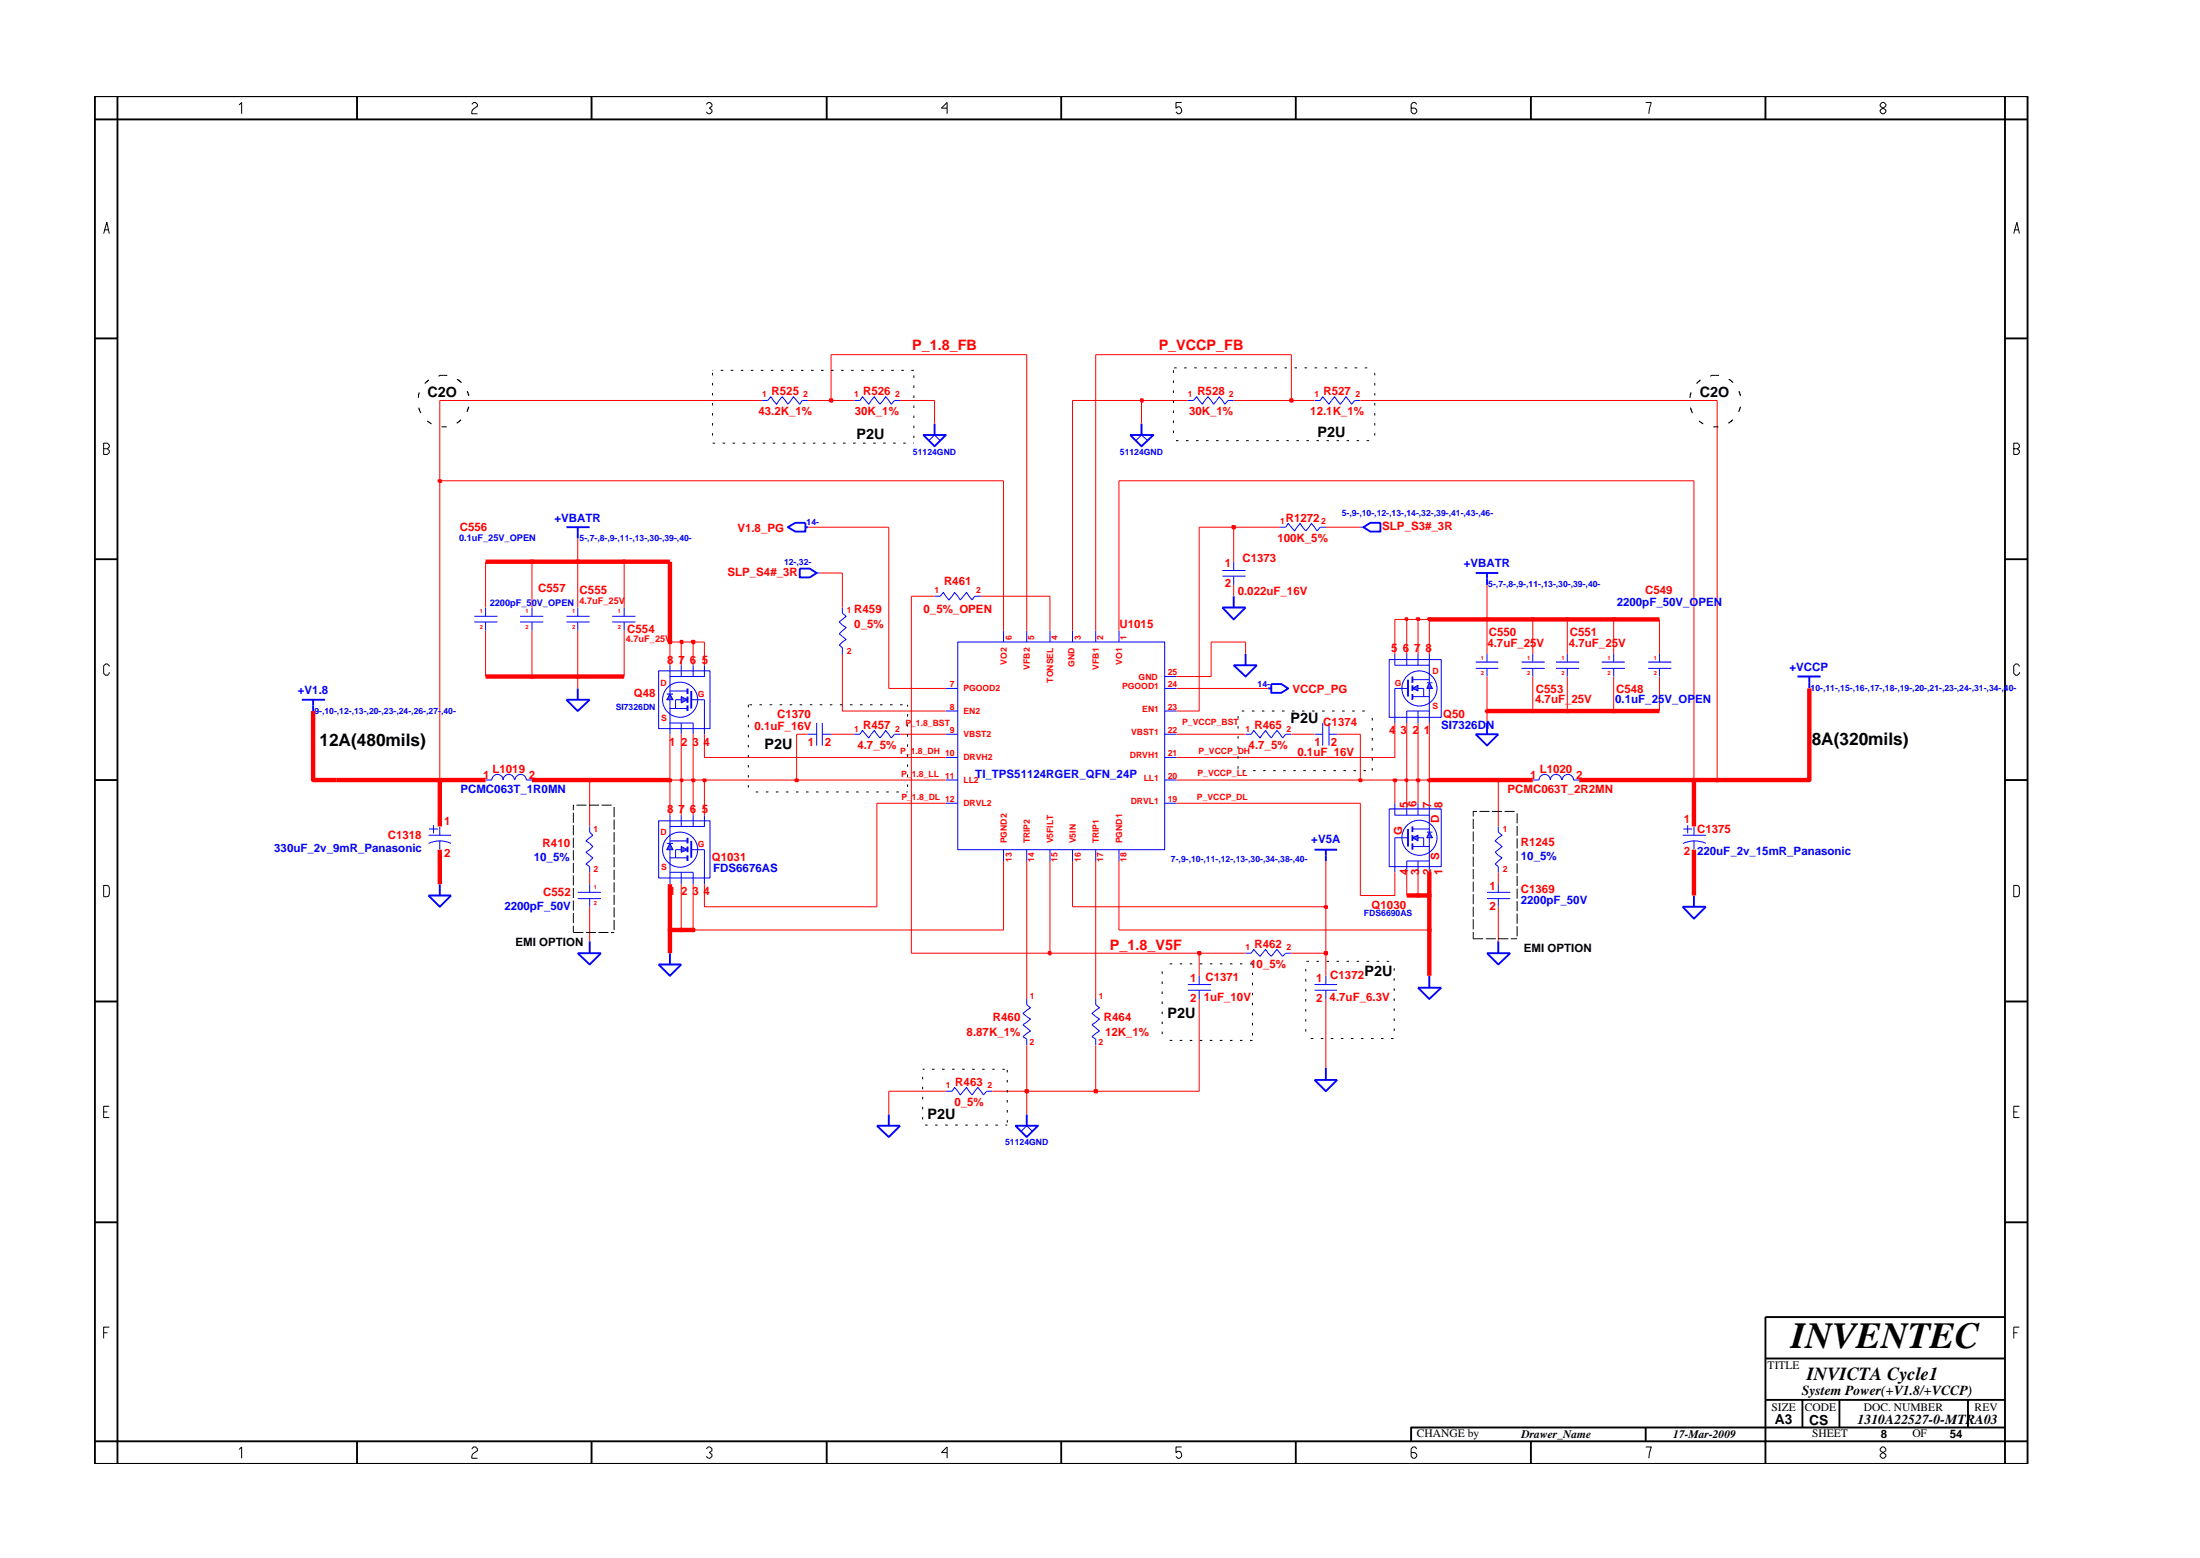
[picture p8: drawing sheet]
<svg xmlns="http://www.w3.org/2000/svg" width="297mm" height="210mm" viewBox="0 0 297 210" stroke-linecap="round" stroke-linejoin="round" font-family="sans-serif">
<g fill="none" stroke="#00f" stroke-width=".25">
<path d="M124.7 58.7h3l-1.5 1.5zM126.2 57.2v1.5M76.5 71.1h3.1M78 71.1v1.6M108 76.7h1.3l1 .6-1 .6h-1.3zM93.3 93.2v2.4M166.6 89.8h3.1l-1.5 1.5zM168.2 88.3v1.5M171.2 92.9h.4M171.6 92.3h1.4l.9 .6-.9 .6h-1.4zM242.7 91.3h3.1M244.3 91.3v1.6"/>
<path d="M59.4 119.3v1.5M57.9 120.8h3l-1.5 1.6zM227.2 122.4h3.1l-1.6 1.6zM228.7 120.8v1.6M118.4 151.9h3.1l-1.5 1.5zM120 150.4v1.5M137.1 151.9h3.1l-1.6 1.5zM138.6 150.4v1.5"/>
</g>
<g fill="none" stroke="#00f" stroke-width=".14">
<path d="M115.3 54h.8l.3-.5 .9 1.1 .8-1.1 .7 1.1 .8-1.1 .7 1.1 .5-.6h.7M125.4 59.5l.8-.8 .7 .8M110.3 77.3h.4M64 83.2h3.2M64 83.9h3.2M65.6 82v1.2M65.6 83.9v1.2M93.3 94.4h1.8M109.1 99.1h1.2M110.3 97.6v3M111 99.1h1.2M111 97.6v3"/>
<path d="M210.1 89.4h3.1M210.1 90.2h3.1M211.6 88.3v1.1M211.6 90.2v1.1M222.5 89.4h3.2M222.5 90.2h3.2M224.1 88.3v1.1M224.1 90.2v1.1M57.9 112.7h3M57.9 113.8a3.6 3.6 0 0 1 3 0M57.9 111.9h1.2M58.5 111.4v1.1"/>
<path d="M59.4 111.5v1.2M59.4 113.5v1.2M207 105.3h.8a.76 .76 0 0 1 .8-.8 .76 .76 0 0 1 .7 .8 .76 .76 0 0 1 .8-.8 .76 .76 0 0 1 .7 .8M210.9 105.3a.76 .76 0 0 1 .8-.8 .76 .76 0 0 1 .8 .8h.7M160.4 132.9h3.1M160.4 133.6h3.1M161.9 131.7v1.2M161.9 133.6v1.2M137.9 152.7l.7-.8 .8 .8"/>
</g>
<path d="M90.5 93.7l.4 .7h-.9z" fill="#3c3cc8"/>
<path d="M90 93.7h.9M90.5 93.7l.4 .7h-.9z" fill="none" stroke="#00f" stroke-width=".14"/>
<path d="M92 94l.8 .4-.8 .5z" fill="#3c3cc8"/>
<g fill="none" stroke="#00f" stroke-width=".14">
<path d="M88.9 90.5h7v7.8h-7zM90.5 89.8v3.9M90.5 94.4v4.7M90.5 97.6h3.1v1.5M90.5 95.6h2.3M90.5 93.2h2.3M92 94.4h-.8v1.2M92 89.8v1.5M92 97.6v1.5M92 94l.8 .4-.8 .5zM93.6 89.8v1.5M95.1 89.8v1.5h-4.6"/>
<path d="M95.1 94.4v4.7M93.3 114.7h1.8"/>
<circle cx="91.8" cy="94.4" r="2.37"/>
</g>
<path d="M92.8 92.9v.8M92.8 94v.9M92.8 95.2v.8M93.3 113.5v2.3" fill="none" stroke="#00f" stroke-width=".25"/>
<path d="M90.5 113.8l.4 .9h-.9z" fill="#3c3cc8"/>
<path d="M90 113.8h.9M90.5 113.8l.4 .9h-.9z" fill="none" stroke="#00f" stroke-width=".14"/>
<path d="M92 114.2l.8 .5-.8 .3z" fill="#3c3cc8"/>
<g fill="none" stroke="#00f" stroke-width=".14">
<path d="M102.9 54h.8l.4-.5 .7 1.1 .8-1.1 .8 1.1 .7-1.1 .9 1.1 .3-.6h.8M76.5 83.2h3.1M76.5 83.9h3.1M78 82v1.2M78 83.9v1.2M126.2 80.5h.7l.5-.5 .7 1 .8-1 .8 1 .8-1 .8 1 .3-.5h.8M177.5 99.1h1.1M178.6 97.6v3M179.4 99.1h1.1M179.4 97.6v3M188.3 92.9h1.8M79.6 111.5v.8l.4 .4-.9 .8 .9 .7-.9 .8 .9 .8-.9 .8 .5 .4v.7"/>
<path d="M88.9 110.8h7v7.7h-7zM90.5 110v3.8M90.5 114.7v4.6M90.5 117.7h3.1v1.6M90.5 115.8h2.3M90.5 113.5h2.3M92 114.7h-.8v1.1M92 110v1.5M92 117.7v1.6M92 114.2l.8 .5-.8 .3zM93.6 110v1.5M95.1 110v1.5h-4.6"/>
<path d="M95.1 114.7v4.6M202.3 119.3v1.1M147.9 134.8v.8l.5 .4-1 .8 1 .7-1 .8 1 .8-1 .8 .5 .3v.9M200.8 120.4h3.1M200.8 121.3h3.1M202.3 121.3v1.1"/>
<circle cx="91.8" cy="114.7" r="2.37"/>
</g>
<path d="M199.2 77.3h3.1M200.8 77.3v1.6M76.5 94.4h3.1l-1.6 1.6zM78 92.9v1.5M190.1 91.7v2.3M92.8 113.1v.7M92.8 114.2v.8M92.8 115.4v.8" fill="none" stroke="#00f" stroke-width=".25"/>
<path d="M193 92.1l.4 .8h-.8z" fill="#3c3cc8"/>
<path d="M192.6 92.1h.8M193 92.1l.4 .8h-.8z" fill="none" stroke="#00f" stroke-width=".14"/>
<path d="M190.7 92.9l.8-.4v.7z" fill="#3c3cc8"/>
<g fill="none" stroke="#00f" stroke-width=".14">
<path d="M187.6 89h7v7.8h-7zM188.3 92.9v4.7M188.3 88.3v1.5h4.7M189.9 88.3v1.5M190.7 92.9l.8-.4v.7zM190.7 94h2.3M190.7 91.7h2.3M191.5 92.9h.7v1.1M191.5 88.3v1.5M191.5 96v1.6M193 92.9v4.7M193 96h-3.1v1.6"/>
<path d="M193 88.3v3.8M188.3 113.1h1.8"/>
<circle cx="191.6" cy="92.9" r="2.37"/>
</g>
<path d="M190.7 91.3v.8M190.7 92.5v.7M190.7 93.7v.7M190.1 111.9v2.3" fill="none" stroke="#00f" stroke-width=".25"/>
<path d="M193 112.3l.4 .8h-.8z" fill="#3c3cc8"/>
<path d="M192.6 112.3h.8M193 112.3l.4 .8h-.8z" fill="none" stroke="#00f" stroke-width=".14"/>
<path d="M190.7 113.1l.8-.4v.8z" fill="#3c3cc8"/>
<g fill="none" stroke="#00f" stroke-width=".14">
<path d="M153.4 59.5l.7-.8 .9 .8M160.4 54h.7l.5-.5 .7 1.1 .8-1.1 .8 1.1 .7-1.1 .8 1.1 .4-.6h.8M177.5 54h.8l.3-.5 .8 1.1 .8-1.1 .8 1.1 .7-1.1 .8 1.1 .4-.6h.8M165 77h3.2M165 77.8h3.2M166.6 75.8v1.2M166.6 77.8v1.1M172.8 71.1h.8l.3-.5 .9 1.1 .7-1.1 .8 1.1 .8-1.1 .7 1.1 .5-.6h.7M183.7 71.1h.4M70.2 83.9h3.1M70.2 83.2h3.1M71.8 82v1.2"/>
<path d="M71.8 83.9v1.2M82.7 83.9h3.1M82.7 83.2h3.1M84.3 82v1.2M84.3 83.9v1.2M113.7 82v.7l.5 .5-.9 .7 .9 .8-.9 .8 .9 .8-.9 .8 .4 .3v.9M115.3 99.1h.8l.3-.5 .9 1 .8-1 .7 1 .8-1 .7 1 .5-.5h.7M127.7 92.9h1.6M127.7 99.1h1.6M127.7 96h1.6M129.3 86.6h28v28.1h-28zM135.5 85.1v1.5"/>
<path d="M138.6 85.1v1.5M141.8 85.1v1.5M144.8 85.1v1.5M147.9 85.1v1.5M151.1 85.1v1.5M157.3 96h1.6M157.3 92.9h1.6M157.3 99.1h1.6M157.3 91.3h1.6M168.2 99.1h.7l.4-.5 .8 1 .8-1 .7 1 .8-1 .8 1 .4-.5h.8M199.2 89.4h3.1M199.2 90.2h3.1"/>
<path d="M200.8 88.3v1.1M200.8 90.2v1.1M205.4 89.4h3.2M205.4 90.2h3.2M207 88.3v1.1M207 90.2v1.1M216.3 90.2h3.1M216.3 89.4h3.1M217.9 88.3v1.1M217.9 90.2v1.1M65.6 105.3h.8a.76 .76 0 0 1 .8-.8 .76 .76 0 0 1 .7 .8 .76 .76 0 0 1 .8-.8 .76 .76 0 0 1 .8 .8M69.5 105.3a.76 .76 0 0 1 .8-.8 .76 .76 0 0 1 .8 .8h.7"/>
<path d="M79.6 119.3v1.1M127.7 105.3h1.6M127.7 102.2h1.6M127.7 108.4h1.6M135.5 114.7v1.5M138.6 114.7v1.5M141.8 114.7v1.5M144.8 114.7v1.5M147.9 114.7v1.5M151.1 114.7v1.5M157.3 102.2h1.6M157.3 108.4h1.6"/>
<path d="M157.3 105.3h1.6M187.6 109.2h7v7.8h-7zM188.3 113.1v4.6M188.3 108.4v1.6h4.7M189.9 108.4v1.6M190.7 113.1l.8-.4v.8zM190.7 114.2h2.3M190.7 111.9h2.3M191.5 113.1h.7v1.1M191.5 108.4v1.6M191.5 116.2v1.5M193 113.1v4.6"/>
<path d="M193 116.2h-3.1v1.5M193 108.4v3.9M202.3 111.5v.8l.5 .4-.9 .8 .9 .7-.9 .8 .9 .8-.9 .8 .4 .4v.7M227.2 112.7h3.1M227.3 111.9h1.2M227.9 111.4v1.1M228.7 111.5v1.2M228.7 113.5v1.2M230.3 113.8a3.7 3.7 0 0 0-3.1 0M78 121.3h3.1M78 120.4h3.1M79.6 121.3v1.1"/>
<path d="M138.6 134.8v.8l.5 .4-1 .8 1 .7-1 .8 1 .8-1 .8 .5 .3v.9M168.2 128.6h.7l.4-.5 .8 1 .8-1 .7 1 .8-1 .8 1 .4-.5h.8M177.5 132.9h3M177.5 133.6h3M179 131.7v1.2M179 133.6v1.2M127.7 147.3h.9l.3-.5 .8 1 .8-1 .8 1 .7-1 .8 1 .4-.5h.8"/>
<circle cx="191.6" cy="113.1" r="2.37"/>
</g>
<g fill="none" stroke="#00f" stroke-width=".25">
<path d="M152.6 58.7h3.1l-1.6 1.5zM154.1 57.2v1.5M106.4 71.1l1-.5h1.3v1.1h-1.3zM108.7 71.1h.4M184.1 71.1l.9-.5h1.4v1.1h-1.4zM40.8 94.4h3.1M42.3 94.4v1.6M165 82h3.2l-1.6 1.6zM166.6 80.5v1.5M199.2 99.1h3.1l-1.5 1.5zM200.8 97.6v1.5M177.5 114.7h3"/>
<path d="M179 114.7v1.5M190.7 111.5v.8M190.7 112.7v.8M190.7 113.8v.9M78 128.6h3.1l-1.5 1.6zM79.6 127v1.6M88.9 130.2h3.1l-1.5 1.5zM90.5 128.6v1.6M191.5 133.3h3.1l-1.6 1.5zM193 131.7v1.6M200.8 128.6h3.1l-1.6 1.6zM202.3 127v1.6"/>
<path d="M177.5 145.7h3l-1.5 1.6zM179 144.1v1.6"/>
</g>
<path d="M127.7 147.3h-7.7v3.1M134 147.3h4.6v3.1" fill="none" stroke="#f00" stroke-width=".14"/>
<path d="M138.5 147.1h.3v.3h-.3z" fill="#8e2323"/>
<path d="M138.5 147.1h.3v.3h-.3z" fill="none" stroke="#f00" stroke-width=".25"/>
<path d="M138.6 141.1v6.2h9.3" fill="none" stroke="#f00" stroke-width=".14"/>
<path d="M147.8 147.1h.3v.3h-.3z" fill="#8e2323"/>
<path d="M147.8 147.1h.3v.3h-.3z" fill="none" stroke="#f00" stroke-width=".25"/>
<path d="M123 80.5v48.1h18.8M138.6 116.2v18.6M147.9 116.2v18.6M161.9 134.8v12.5h-14v-6.2M161.9 128.6v3.1M179 128.6v3.1M179 134.8v9.3" fill="none" stroke="#f00" stroke-width=".14"/>
<path d="M90.5 125.5v3.1M193 125.5v6.2" fill="none" stroke="#f00" stroke-width=".59"/>
<path d="M141.6 128.5h.2v.3h-.2z" fill="#8e2323"/>
<path d="M141.6 128.5h.2v.3h-.2z" fill="none" stroke="#f00" stroke-width=".25"/>
<path d="M141.8 116.2v12.4h20.1" fill="none" stroke="#f00" stroke-width=".14"/>
<path d="M161.7 128.5h.4v.3h-.4z" fill="#8e2323"/>
<path d="M161.7 128.5h.4v.3h-.4z" fill="none" stroke="#f00" stroke-width=".25"/>
<path d="M161.9 128.6h6.3M174.4 128.6h4.6" fill="none" stroke="#f00" stroke-width=".14"/>
<path d="M178.8 128.5h.4v.3h-.4z" fill="#8e2323"/>
<path d="M178.8 128.5h.4v.3h-.4z" fill="none" stroke="#f00" stroke-width=".25"/>
<path d="M79.6 122.4v4.6M179 122.4v6.2M202.3 122.4v4.6" fill="none" stroke="#f00" stroke-width=".14"/>
<path d="M90.3 125.3h.3v.4h-.3z" fill="#8e2323"/>
<path d="M90.3 125.3h.3v.4h-.3z" fill="none" stroke="#f00" stroke-width=".25"/>
<path d="M90.5 119.3v6.2h1.5" fill="none" stroke="#f00" stroke-width=".59"/>
<path d="M91.9 125.3h.2v.4h-.2z" fill="#8e2323"/>
<path d="M91.9 125.3h.2v.4h-.2z" fill="none" stroke="#f00" stroke-width=".25"/>
<path d="M92 125.5h1.6" fill="none" stroke="#f00" stroke-width=".59"/>
<path d="M92 119.3v6.2" fill="none" stroke="#f00" stroke-width=".14"/>
<path d="M93.4 125.3h.4v.4h-.4z" fill="#8e2323"/>
<path d="M93.4 125.3h.4v.4h-.4z" fill="none" stroke="#f00" stroke-width=".25"/>
<path d="M135.5 116.2v9.3h-41.9v-6.2M151.1 116.2v9.3h41.9" fill="none" stroke="#f00" stroke-width=".14"/>
<path d="M192.8 125.3h.4v.4h-.4z" fill="#8e2323"/>
<path d="M192.8 125.3h.4v.4h-.4z" fill="none" stroke="#f00" stroke-width=".25"/>
<path d="M193 120.8v4.7" fill="none" stroke="#f00" stroke-width=".59"/>
<path d="M118.4 108.4v14h-23.3v-3.1M144.8 116.2v6.2h34.2" fill="none" stroke="#f00" stroke-width=".14"/>
<path d="M178.8 122.3h.4v.2h-.4z" fill="#8e2323"/>
<path d="M178.8 122.3h.4v.2h-.4z" fill="none" stroke="#f00" stroke-width=".25"/>
<path d="M179 116.2v6.2M183.7 108.4v12.4h4.6v-3.1M189.9 117.7v3.1" fill="none" stroke="#f00" stroke-width=".14"/>
<path d="M189.9 120.8h1.6" fill="none" stroke="#f00" stroke-width=".59"/>
<path d="M191.3 120.7h.3v.3h-.3z" fill="#8e2323"/>
<path d="M191.3 120.7h.3v.3h-.3z" fill="none" stroke="#f00" stroke-width=".25"/>
<path d="M191.5 117.7v3.1" fill="none" stroke="#f00" stroke-width=".14"/>
<path d="M191.5 120.8h1.5" fill="none" stroke="#f00" stroke-width=".59"/>
<path d="M192.8 120.7h.4v.3h-.4z" fill="#8e2323"/>
<path d="M192.8 120.7h.4v.3h-.4z" fill="none" stroke="#f00" stroke-width=".25"/>
<path d="M42.3 96v9.3h17.1v6.2M59.4 114.7v4.6M193 117.7v3.1M228.7 105.3v6.2M228.7 114.7v6.1" fill="none" stroke="#f00" stroke-width=".59"/>
<g fill="none" stroke="#f00" stroke-width=".14">
<path d="M79.6 105.3v6.2M79.6 117.7v1.6M90.5 105.3v4.7M92 105.3v4.7M93.6 105.3v4.7M95.1 105.3v4.7M118.4 108.4h9.3M158.9 108.4h24.8M188.3 105.3v3.1M189.9 105.3v3.1M191.5 105.3v3.1M193 105.3v3.1"/>
<path d="M202.3 105.3v6.2M202.3 117.7v1.6"/>
</g>
<path d="M59.2 105.2h.3v.2h-.3z" fill="#8e2323"/>
<path d="M59.2 105.2h.3v.2h-.3z" fill="none" stroke="#f00" stroke-width=".25"/>
<path d="M59.4 64.9v40.4" fill="none" stroke="#f00" stroke-width=".14"/>
<path d="M59.4 105.3h6.2M71.8 105.3h7.8" fill="none" stroke="#f00" stroke-width=".59"/>
<path d="M79.4 105.2h.3v.2h-.3z" fill="#8e2323"/>
<path d="M79.4 105.2h.3v.2h-.3z" fill="none" stroke="#f00" stroke-width=".25"/>
<path d="M79.6 105.3h10.9" fill="none" stroke="#f00" stroke-width=".59"/>
<path d="M90.3 105.2h.3v.2h-.3z" fill="#8e2323"/>
<path d="M90.3 105.2h.3v.2h-.3z" fill="none" stroke="#f00" stroke-width=".25"/>
<path d="M90.5 99.1v6.2h1.5" fill="none" stroke="#f00" stroke-width=".14"/>
<path d="M91.9 105.2h.2v.2h-.2z" fill="#8e2323"/>
<path d="M91.9 105.2h.2v.2h-.2z" fill="none" stroke="#f00" stroke-width=".25"/>
<path d="M92 99.1v6.2h1.6" fill="none" stroke="#f00" stroke-width=".14"/>
<path d="M93.4 105.2h.4v.2h-.4z" fill="#8e2323"/>
<path d="M93.4 105.2h.4v.2h-.4z" fill="none" stroke="#f00" stroke-width=".25"/>
<path d="M93.6 99.1v6.2h1.5" fill="none" stroke="#f00" stroke-width=".14"/>
<path d="M94.9 105.2h.4v.2h-.4z" fill="#8e2323"/>
<path d="M94.9 105.2h.4v.2h-.4z" fill="none" stroke="#f00" stroke-width=".25"/>
<path d="M95.1 105.3h12.5" fill="none" stroke="#f00" stroke-width=".14"/>
<path d="M107.4 105.2h.3v.2h-.3z" fill="#8e2323"/>
<path d="M107.4 105.2h.3v.2h-.3z" fill="none" stroke="#f00" stroke-width=".25"/>
<path d="M107.6 99.1v6.2h20.1M158.9 105.3h24.8" fill="none" stroke="#f00" stroke-width=".14"/>
<path d="M183.5 105.2h.3v.2h-.3z" fill="#8e2323"/>
<path d="M183.5 105.2h.3v.2h-.3z" fill="none" stroke="#f00" stroke-width=".25"/>
<path d="M183.7 99.1v6.2h4.6" fill="none" stroke="#f00" stroke-width=".14"/>
<path d="M188.2 105.2h.3v.2h-.3z" fill="#8e2323"/>
<path d="M188.2 105.2h.3v.2h-.3z" fill="none" stroke="#f00" stroke-width=".25"/>
<path d="M188.3 105.3h1.6" fill="none" stroke="#f00" stroke-width=".14"/>
<path d="M189.8 105.2h.2v.2h-.2z" fill="#8e2323"/>
<path d="M189.8 105.2h.2v.2h-.2z" fill="none" stroke="#f00" stroke-width=".25"/>
<path d="M189.9 97.6v7.7h1.6" fill="none" stroke="#f00" stroke-width=".14"/>
<path d="M191.3 105.2h.3v.2h-.3z" fill="#8e2323"/>
<path d="M191.3 105.2h.3v.2h-.3z" fill="none" stroke="#f00" stroke-width=".25"/>
<path d="M191.5 97.6v7.7h1.5" fill="none" stroke="#f00" stroke-width=".14"/>
<path d="M192.8 105.2h.4v.2h-.4z" fill="#8e2323"/>
<path d="M192.8 105.2h.4v.2h-.4z" fill="none" stroke="#f00" stroke-width=".25"/>
<path d="M193 97.6v7.7" fill="none" stroke="#f00" stroke-width=".14"/>
<path d="M193 105.3h9.3" fill="none" stroke="#f00" stroke-width=".59"/>
<path d="M202.2 105.2h.3v.2h-.3z" fill="#8e2323"/>
<path d="M202.2 105.2h.3v.2h-.3z" fill="none" stroke="#f00" stroke-width=".25"/>
<path d="M202.3 105.3h4.7M213.2 105.3h15.5" fill="none" stroke="#f00" stroke-width=".59"/>
<path d="M228.5 105.2h.4v.2h-.4z" fill="#8e2323"/>
<path d="M228.5 105.2h.4v.2h-.4z" fill="none" stroke="#f00" stroke-width=".25"/>
<path d="M228.7 64.9v40.4" fill="none" stroke="#f00" stroke-width=".14"/>
<path d="M228.7 105.3h3.1" fill="none" stroke="#f00" stroke-width=".59"/>
<path d="M231.7 105.2h.3v.2h-.3z" fill="#8e2323"/>
<path d="M231.7 105.2h.3v.2h-.3z" fill="none" stroke="#f00" stroke-width=".25"/>
<path d="M231.8 54v51.3M161.9 71.1v24.9h-3M95.1 99.1v3.1h32.6M107.6 99.1h1.5M112.2 99.1h3.1M113.7 88.3v7.7h14M121.5 99.1h6.2M158.9 99.1h9.3M174.4 99.1h3.1M180.5 99.1h3.2M188.3 97.6v4.6h-29.4M200.8 96v1.6" fill="none" stroke="#f00" stroke-width=".14"/>
<path d="M244.3 92.9v12.4h-12.5" fill="none" stroke="#f00" stroke-width=".59"/>
<path d="M200.6 95.9h.3v.2h-.3z" fill="#8e2323"/>
<path d="M200.6 95.9h.3v.2h-.3z" fill="none" stroke="#f00" stroke-width=".25"/>
<path d="M200.8 96h6.2" fill="none" stroke="#f00" stroke-width=".59"/>
<path d="M200.8 91.3v4.7" fill="none" stroke="#f00" stroke-width=".14"/>
<path d="M206.9 95.9h.2v.2h-.2z" fill="#8e2323"/>
<path d="M206.9 95.9h.2v.2h-.2z" fill="none" stroke="#f00" stroke-width=".25"/>
<path d="M207 96h4.6" fill="none" stroke="#f00" stroke-width=".59"/>
<path d="M207 91.3v4.7" fill="none" stroke="#f00" stroke-width=".14"/>
<path d="M211.5 95.9h.3v.2h-.3z" fill="#8e2323"/>
<path d="M211.5 95.9h.3v.2h-.3z" fill="none" stroke="#f00" stroke-width=".25"/>
<path d="M211.6 96h6.3" fill="none" stroke="#f00" stroke-width=".59"/>
<path d="M211.6 91.3v4.7" fill="none" stroke="#f00" stroke-width=".14"/>
<path d="M217.7 95.9h.3v.2h-.3z" fill="#8e2323"/>
<path d="M217.7 95.9h.3v.2h-.3z" fill="none" stroke="#f00" stroke-width=".25"/>
<path d="M65.6 91.3h6.2M217.9 96h6.2" fill="none" stroke="#f00" stroke-width=".59"/>
<path d="M120 71.1v21.8h7.7M65.6 85.1v6.2M78 91.3v1.6M158.9 92.9h12.3M217.9 91.3v4.7M224.1 91.3v4.7" fill="none" stroke="#f00" stroke-width=".14"/>
<path d="M71.7 91.2h.3v.3h-.3z" fill="#8e2323"/>
<path d="M71.7 91.2h.3v.3h-.3z" fill="none" stroke="#f00" stroke-width=".25"/>
<path d="M71.8 91.3h6.2" fill="none" stroke="#f00" stroke-width=".59"/>
<path d="M71.8 85.1v6.2" fill="none" stroke="#f00" stroke-width=".14"/>
<path d="M77.8 91.2h.4v.3h-.4z" fill="#8e2323"/>
<path d="M77.8 91.2h.4v.3h-.4z" fill="none" stroke="#f00" stroke-width=".25"/>
<path d="M78 91.3h6.3" fill="none" stroke="#f00" stroke-width=".59"/>
<g fill="none" stroke="#f00" stroke-width=".14">
<path d="M78 85.1v6.2M84.3 85.1v6.2M90.5 86.6v3.2M92 86.6v3.2M93.6 86.6v3.2M95.1 86.6v3.2M163.5 86.6v4.7h-4.6M168.2 86.6v1.7M188.3 83.6v4.7M189.9 83.6v4.7M191.5 83.6v4.7M193 83.6v4.7"/>
<path d="M200.8 83.6v4.7M207 83.6v4.7M211.6 83.6v4.7M217.9 83.6v4.7M224.1 83.6v4.7"/>
</g>
<path d="M90.3 86.5h.3v.3h-.3z" fill="#8e2323"/>
<path d="M90.3 86.5h.3v.3h-.3z" fill="none" stroke="#f00" stroke-width=".25"/>
<path d="M90.5 86.6h1.5" fill="none" stroke="#f00" stroke-width=".14"/>
<path d="M90.5 75.8v10.8" fill="none" stroke="#f00" stroke-width=".59"/>
<path d="M91.9 86.5h.2v.3h-.2z" fill="#8e2323"/>
<path d="M91.9 86.5h.2v.3h-.2z" fill="none" stroke="#f00" stroke-width=".25"/>
<path d="M92 86.6h1.6" fill="none" stroke="#f00" stroke-width=".14"/>
<path d="M93.4 86.5h.4v.3h-.4z" fill="#8e2323"/>
<path d="M93.4 86.5h.4v.3h-.4z" fill="none" stroke="#f00" stroke-width=".25"/>
<path d="M138.6 47.9v37.2M144.8 54v31.1M147.9 47.9v37.2M135.5 64.9v20.2M151.1 64.9v20.2M93.6 86.6h1.5M141.8 80.5v4.6M163.5 86.6h4.7M188.3 83.6h1.6" fill="none" stroke="#f00" stroke-width=".14"/>
<path d="M189.8 83.4h.2v.3h-.2z" fill="#8e2323"/>
<path d="M189.8 83.4h.2v.3h-.2z" fill="none" stroke="#f00" stroke-width=".25"/>
<path d="M189.9 83.6h1.6" fill="none" stroke="#f00" stroke-width=".14"/>
<path d="M191.3 83.4h.3v.3h-.3z" fill="#8e2323"/>
<path d="M191.3 83.4h.3v.3h-.3z" fill="none" stroke="#f00" stroke-width=".25"/>
<path d="M191.5 83.6h1.5" fill="none" stroke="#f00" stroke-width=".14"/>
<path d="M192.8 83.4h.4v.3h-.4z" fill="#8e2323"/>
<path d="M192.8 83.4h.4v.3h-.4z" fill="none" stroke="#f00" stroke-width=".25"/>
<path d="M193 83.6h7.8" fill="none" stroke="#f00" stroke-width=".59"/>
<path d="M200.6 83.4h.3v.3h-.3z" fill="#8e2323"/>
<path d="M200.6 83.4h.3v.3h-.3z" fill="none" stroke="#f00" stroke-width=".25"/>
<path d="M200.8 83.6h6.2" fill="none" stroke="#f00" stroke-width=".59"/>
<path d="M200.8 78.9v4.7" fill="none" stroke="#f00" stroke-width=".14"/>
<path d="M206.9 83.4h.2v.3h-.2z" fill="#8e2323"/>
<path d="M206.9 83.4h.2v.3h-.2z" fill="none" stroke="#f00" stroke-width=".25"/>
<path d="M207 83.6h4.6" fill="none" stroke="#f00" stroke-width=".59"/>
<path d="M211.5 83.4h.3v.3h-.3z" fill="#8e2323"/>
<path d="M211.5 83.4h.3v.3h-.3z" fill="none" stroke="#f00" stroke-width=".25"/>
<path d="M211.6 83.6h6.3" fill="none" stroke="#f00" stroke-width=".59"/>
<path d="M217.7 83.4h.3v.3h-.3z" fill="#8e2323"/>
<path d="M217.7 83.4h.3v.3h-.3z" fill="none" stroke="#f00" stroke-width=".25"/>
<path d="M65.6 75.8h6.2M217.9 83.6h6.2" fill="none" stroke="#f00" stroke-width=".59"/>
<path d="M65.6 75.8v6.2M71.8 75.8v6.2M78 75.8v6.2M84.3 75.8v6.2M110.7 77.3h3v4.7M166.6 78.9v1.6M123 80.5h3.2M132.4 80.5h9.4" fill="none" stroke="#f00" stroke-width=".14"/>
<path d="M71.7 75.6h.3v.4h-.3z" fill="#8e2323"/>
<path d="M71.7 75.6h.3v.4h-.3z" fill="none" stroke="#f00" stroke-width=".25"/>
<path d="M71.8 75.8h6.2" fill="none" stroke="#f00" stroke-width=".59"/>
<path d="M77.8 75.6h.4v.4h-.4z" fill="#8e2323"/>
<path d="M77.8 75.6h.4v.4h-.4z" fill="none" stroke="#f00" stroke-width=".25"/>
<path d="M78 72.7v3.1" fill="none" stroke="#f00" stroke-width=".14"/>
<path d="M78 75.8h6.3" fill="none" stroke="#f00" stroke-width=".59"/>
<path d="M84.1 75.6h.3v.4h-.3z" fill="#8e2323"/>
<path d="M84.1 75.6h.3v.4h-.3z" fill="none" stroke="#f00" stroke-width=".25"/>
<path d="M84.3 75.8h6.2" fill="none" stroke="#f00" stroke-width=".59"/>
<path d="M109.1 71.1h10.9M161.9 71.1h4.7v4.7" fill="none" stroke="#f00" stroke-width=".14"/>
<path d="M166.4 71h.3v.3h-.3z" fill="#8e2323"/>
<path d="M166.4 71h.3v.3h-.3z" fill="none" stroke="#f00" stroke-width=".25"/>
<path d="M166.6 71.1h6.2M179 71.1h4.7" fill="none" stroke="#f00" stroke-width=".14"/>
<path d="M59.2 64.8h.3v.3h-.3z" fill="#8e2323"/>
<path d="M59.2 64.8h.3v.3h-.3z" fill="none" stroke="#f00" stroke-width=".25"/>
<path d="M102.9 54h-43.5v10.9h76.1M109.1 54h3.1M126.2 54v3.2M154.1 54v3.2M151.1 64.9h77.6" fill="none" stroke="#f00" stroke-width=".14"/>
<path d="M112 53.9h.4v.3h-.4z" fill="#8e2323"/>
<path d="M112 53.9h.4v.3h-.4z" fill="none" stroke="#f00" stroke-width=".25"/>
<path d="M112.2 47.9v6.1h3.1M121.5 54h4.7M144.8 54h9.3" fill="none" stroke="#f00" stroke-width=".14"/>
<path d="M154 53.9h.3v.3h-.3z" fill="#8e2323"/>
<path d="M154 53.9h.3v.3h-.3z" fill="none" stroke="#f00" stroke-width=".25"/>
<path d="M154.1 54h6.3M166.6 54h7.8" fill="none" stroke="#f00" stroke-width=".14"/>
<path d="M174.2 53.9h.3v.3h-.3z" fill="#8e2323"/>
<path d="M174.2 53.9h.3v.3h-.3z" fill="none" stroke="#f00" stroke-width=".25"/>
<path d="M112.2 47.9h26.4M147.9 47.9h26.5v6.1h3.1M183.7 54h48.1" fill="none" stroke="#f00" stroke-width=".14"/>
<g fill="none" stroke="#000" stroke-width=".25">
<path d="M12.8 13h261v184.6h-261zM12.8 16.1h261M15.9 13v184.6M48.2 13v3.1M79.9 13v3.1M111.6 13v3.1M143.3 13v3.1M174.9 13v3.1M206.7 13v3.1M238.4 13v3.1M270.7 13v184.6M12.8 45.7h3.1"/>
<path d="M270.7 45.7h3.1M12.8 75.5h3.1M270.7 75.5h3.1M12.8 105.3h3.1M270.7 105.3h3.1M12.8 135.2h3.1M270.7 135.2h3.1M12.8 165h3.1M270.7 177.7h-32.3v19.9M270.7 165h3.1M48.2 194.5v3.1M79.9 194.5v3.1"/>
<path d="M111.6 194.5v3.1M143.3 194.5v3.1M174.9 194.5v3.1M206.7 194.5v3.1M222.2 192.6v1.9M238.4 183.3h32.3M238.4 188.9h32.3M243.4 188.9v3.7M248.4 188.9v3.7M265.7 188.9v3.7M270.7 192.6h-80.2v1.9M273.8 194.5h-261"/>
</g>
<g fill="none" stroke="#000" stroke-width=".14">
<path d="M32.3 14.2l.3-.4v1.6M63.7 14.1l.3-.3h.2l.3 .3v.2l-.5 .4-.3 .4v.3h.8M95.4 14.1l.2-.3h.3l.2 .3v.2l-.3 .3 .3 .2v.3l-.2 .3h-.3l-.2-.3M127.9 14.6h-.8l.8-.8v1.6M159.5 13.8h-.7v.8l.2-.2a.5 .5 0 0 1 .5 .7l-.2 .3h-.3l-.2-.3M191.3 14.1l-.3-.3h-.2l-.3 .3v1l.3 .3h.2l.3-.3v-.3l-.3-.2h-.5M222.2 13.8h.8l-.4 1.6M254.1 13.8l-.2 .3v.2l.7 .5v.3l-.2 .3h-.3l-.2-.3v-.3l.7-.5v-.2l-.2-.3zM14 31.5l.4-1.5 .4 1.5M14.1 31h.6M272 31h.6M272.7 31.5l-.4-1.5-.4 1.5"/>
<path d="M14 59.8h.5l.3 .3v.2l-.3 .3 .3 .2v.3l-.3 .2h-.5zM56.5 55.1h.1v.2h.1l.1 .4M56.6 52.9l-.1 .7h-.1M57.7 56.8l.6 .4M57.9 51.3l-.6 .5M59.6 57.6h.7M60.4 50.7h-1h-.2M61.8 51.2l.5 .5M62.3 56.7l-.6 .4M63.1 52.8l.2 .7M63.3 54.9l-.1 .4h-.1l-.1 .3M96.2 50h.1"/>
<path d="M96.2 59.8h.3M96.2 50.3v.4M96.2 51.7v.3M96.2 53v.4M96.2 54.4v.3M96.2 55.7v.4M96.2 57.1v.3M96.2 58.4v.4M97.3 50h.3M97.6 59.8h.3M98.7 50h.3M98.9 59.8h.4"/>
<path d="M100 50h.4M100.3 59.8h.3M101.4 50h.3M101.6 59.8h.4M102.7 50h.4M103 59.8h.3M104.1 50h.3M104.3 59.8h.4M105.4 50h.4M105.7 59.8h.3M106.8 50h.3M107 59.8h.4"/>
<path d="M108.1 50h.4M108.4 59.8h.3M109.5 50h.3M109.8 59.8h.3M110.9 50h.3M111.1 59.8h.3M112.2 50h.4M112.5 59.8h.3M113.6 50h.3M113.8 59.8h.4M114.9 50h.4M115.2 59.8h.3"/>
<path d="M116.3 50h.3M116.5 59.8h.4M117.6 50h.4M117.9 59.8h.3M119 50h.3M119.2 59.8h.4M120.3 50h.4M120.6 59.8h.3M121.7 50h.3M121.9 59.8h.4M123 50h.4M123.3 59.8h.1"/>
<path d="M123.4 50.7v.3M123.4 52v.4M123.4 53.4v.3M123.4 54.7v.4M123.4 56.1v.3M123.4 57.4v.4M123.4 58.8v.3M158.4 50v.3M158.4 51.3v.4M158.4 52.7v.3M158.4 54v.4M158.4 55.4v.3"/>
<path d="M158.4 56.8v.3M158.4 58.1v.3M158.5 49.6h.4M158.8 59.5h.3M159.9 49.6h.3M160.1 59.5h.4M161.2 49.6h.4M161.5 59.5h.3M162.6 49.6h.3M162.8 59.5h.4M163.9 49.6h.4M164.2 59.5h.3"/>
<path d="M165.3 49.6h.3M165.6 59.5h.3M166.7 49.6h.3M166.9 59.5h.3M168 49.6h.3M168.3 59.5h.3M169.4 49.6h.3M169.6 59.5h.4M170.7 49.6h.4M171 59.5h.3M172.1 49.6h.3M172.3 59.5h.4"/>
<path d="M173.4 49.6h.4M173.7 59.5h.3M174.8 49.6h.3M175 59.5h.4M176.1 49.6h.4M176.4 59.5h.3M177.5 49.6h.3M177.7 59.5h.4M178.8 49.6h.4M179.1 59.5h.3M180.2 49.6h.3M180.5 59.5h.3"/>
<path d="M181.6 49.6h.3M181.8 59.5h.3M182.9 49.6h.3M183.2 59.5h.3M184.3 49.6h.3M184.5 59.5h.4M185.6 50.3v.4M185.6 51.7v.3M185.6 53v.4M185.6 54.4v.3M185.6 55.7v.4M185.6 57.1v.3"/>
<path d="M185.6 58.4v.4M228.2 55.1h.1v.2h.1l.1 .4M228.3 52.9l-.1 .7h-.1M229.4 56.8l.6 .4M229.6 51.3l-.5 .5M231.3 57.6h.7M232.1 50.7h-1h-.2M233.5 51.2l.5 .5M234 56.7l-.6 .4M234.8 52.8l.2 .7M235 54.9l-.1 .4h-.1l-.1 .3M14 60.6h.5"/>
<path d="M271.9 60.6h.5l.3-.3v-.2l-.3-.3h-.5v1.5h.5l.3-.2v-.3l-.3-.2M14.8 89.9l-.3-.3h-.2l-.3 .3v1l.3 .2h.2l.3-.2v-.2M101 95.1v.3M101 96.5v.3M101 97.8v.4M101 99.2v.3M101.2 95.1h.3M102.6 95.1h.3M103.9 95.1h.4M105.3 95.1h.3M106.6 95.1h.4M108 95.1h.3"/>
<path d="M109.3 95.1h.4M110.7 95.1h.3M112 95.1h.4M113.4 95.1h.3M114.8 95.1h.3M116.1 95.1h.3M117.5 95.1h.3M118.8 95.1h.4M120.2 95.1h.3M121.5 95.1h.4M122.5 95.1v.3M122.5 96.4v.3"/>
<path d="M122.5 97.7v.4M122.5 99.1v.3M167.2 96.6v.4M167.2 98v.3M167.2 99.3v.4M167.7 96h.3M169 96h.4M170.4 96h.3M171.7 96h.4M173.1 96h.3M174.4 96h.4M175.8 96h.3"/>
<path d="M177.2 96h.3M178.5 96h.3M179.9 96h.3M181.2 96h.4M182.6 96h.3M183.9 96h.4M185.3 96.9v.3M185.3 98.2v.4M185.3 99.6v.3M272.7 89.9l-.3-.3h-.3l-.2 .3v1l.2 .2h.3l.3-.2v-.2M14 119.5l.7 .1 .1 .2-.1 1.1-.7 .1zM77.4 109.7v1.3"/>
<path d="M77.4 111.4v1.3M77.4 113.1v1.3M77.4 114.8v1.3M77.4 116.4v1.4M77.4 118.1v1.4M77.4 119.8v1.4M77.5 108.7h-.1v.6M77.8 108.7h1.4M79.5 108.7h1.4M81.2 108.7h1.4M82.9 108.9v1.4M82.9 110.6v1.4"/>
<path d="M82.9 112.3v1.4M82.9 114v1.3M82.9 115.7v1.3M82.9 117.4v1.3M82.9 119.1v1.3M101 100.5v.4M101 101.9v.3M101 103.2v.4M101 104.6v.3M101 105.9v.4M102.1 106.9h.3M103.4 106.9h.3"/>
<path d="M104.8 106.9h.3M106.1 106.9h.4M107.5 106.9h.3M108.8 106.9h.4M110.2 106.9h.3M111.5 106.9h.4M112.9 106.9h.3M114.2 106.9h.4M115.6 106.9h.3M117 106.9h.3M118.3 106.9h.3M119.7 106.9h.3"/>
<path d="M121 106.9h.4M122.4 106.9h.1M122.5 100.4v.4M122.5 101.8v.3M122.5 103.2v.3M122.5 104.5v.3M122.5 105.9v.3M167.2 100.7v.3M167.2 102.1v.3M167.2 103.4v.3M167.8 104h.4M169.2 104h.3"/>
<path d="M170.5 104h.4M171.9 104h.3M173.3 104h.3M174.6 104h.3M176 104h.3M177.3 104h.4M178.7 104h.3M180 104h.4M181.4 104h.3M182.7 104h.4M184.1 104h.3M185.3 101v.3"/>
<path d="M185.3 102.3v.3M185.3 103.7v.3M198.9 110.5v1.4M198.9 112.2v1.4M198.9 113.9v1.4M198.9 115.6v1.4M198.9 117.3v1.3M198.9 119v1.3M199.4 109.5h-.5v.7M199.8 109.5h1.3M201.5 109.5h1.3M203.1 109.5h1.4"/>
<path d="M204.8 109.8v1.3M204.8 111.4v1.4M204.8 113.1v1.4M204.8 114.8v1.4M204.8 116.5v1.4M204.8 118.2v1.4M204.8 119.9v1.4M271.9 119.5l.7 .1 .1 .2-.1 1.1-.7 .1zM77.4 124.9v.9h1.4M77.4 121.5v1.4M77.4 123.2v1.4M79.1 125.8h1.4"/>
<path d="M80.8 125.8h1.4M82.5 125.8h.4M82.9 120.8v1.3M82.9 122.5v1.3M82.9 124.1v1.4M156.9 131.1v.3M156.9 132.4v.4M156.9 133.8v.3M156.9 135.2v.3M156.9 136.5v.3M156.9 137.9v.3M156.9 139.2v.4"/>
<path d="M157.9 130.1h.4M159.3 130.1h.3M160.6 130.1h.4M162 130.1h.3M163.4 130.1h.3M164.7 130.1h.3M166.1 130.1h.3M167.4 130.1h.4M168.8 130.1h.3v.1M169.1 131.3v.3M169.1 132.6v.4M169.1 134v.3"/>
<path d="M169.1 135.3v.4M169.1 136.7v.3M169.1 138v.4M169.1 139.4v.3M176.3 130.8v.3M176.3 132.1v.3M176.3 133.5v.3M176.3 134.8v.4M176.3 136.2v.3M176.3 137.5v.4M176.3 138.9v.3M176.4 129.7h.3"/>
<path d="M177.7 129.7h.4M179.1 129.7h.3M180.5 129.7h.3M181.8 129.7h.3M183.2 129.7h.3M184.5 129.7h.4M185.9 129.7h.3M187.2 129.7h.4M188.2 130.7v.3M188.2 132v.4M188.2 133.4v.3M188.2 134.7v.4"/>
<path d="M188.2 136.1v.3M188.2 137.4v.4M188.2 138.8v.3M198.9 125.8v.9h1.4M198.9 120.7v1.3M198.9 122.4v1.3M198.9 124.1v1.3M200.6 126.7h1.4M202.3 126.7h1.4M204 126.7h.8M204.8 121.6v1.4M204.8 123.3v1.4"/>
<path d="M204.8 125v1.4M14 150.1h.5M14.8 149.3h-.8v1.5h.8M124.6 145.3v.4M124.6 146.7v.3M124.6 148v.4M124.6 149.4v.3M124.6 150.7v.4M124.6 144.3h.2M124.9 151.8h.4M125.8 144.3h.4M126.3 151.8h.3"/>
<path d="M127.2 144.3h.3M127.6 151.8h.4M128.6 144.3h.3M129 151.8h.3M129.9 144.3h.3M130.3 151.8h.4M131.3 144.3h.3M131.7 151.8h.3M132.6 144.3h.4M133 151.8h.4M134 144.3h.3M134.4 151.8h.3"/>
<path d="M135.3 144.3h.4M135.7 151.8h.3M136 144.4v.3M136 145.7v.4M136 147.1v.3M136 148.4v.4M136 149.8v.3M136 151.2v.3M157.9 140.4h.4M159.3 140.4h.3M160.6 140.4h.4M162 140.4h.3"/>
<path d="M163.4 140.4h.3M164.7 140.4h.3M166.1 140.4h.3M167.4 140.4h.4M168.8 140.4h.3M177 140.2h.3M178.3 140.2h.4M179.7 140.2h.3M181 140.2h.4M182.4 140.2h.3M183.8 140.2h.3M185.1 140.2h.3"/>
<path d="M186.5 140.2h.3M187.8 140.2h.4M271.9 150.1h.5M272.7 149.3h-.8v1.5h.8M14 179.9h.5M14.8 179.1h-.8v1.5M271.9 179.9h.5M272.7 179.1h-.8v1.5M32.3 195.6l.3-.3v1.5M63.7 195.5l.3-.2h.2l.3 .2v.3l-.7 .5-.1 .2v.3h.8M95.4 195.5l.2-.2h.3l.2 .2v.3l-.3 .2 .3 .3v.2l-.2 .3h-.3l-.2-.3M127.9 196h-.8l.8-.7v1.5"/>
<path d="M159.5 195.3h-.7v.7l.2-.1a.5 .5 0 0 1 .5 .6l-.2 .3h-.3l-.2-.3M191.3 195.5l-.3-.2h-.2l-.3 .2v1l.3 .3h.2l.3-.3v-.2l-.3-.3h-.5M222.2 195.3h.8l-.4 1.5M253.9 195.5l.2-.2h.3l.2 .2v.3l-.7 .5v.2l.2 .3h.3l.2-.3v-.2l-.7-.5z"/>
</g>
<text font-size="5" x="241.8" y="182">INVENTEC</text>
<text font-size="2.5" x="244" y="186.3">INVICTA Cycle1</text>
<g font-size="2.3">
<text x="43.1" y="100.7">12A(480mils)</text>
<text x="244.6" y="100.5">8A(320mils)</text>
</g>
<g font-size="1.9" fill="#f00">
<text x="123.2" y="47.2">P_1.8_FB</text>
<text x="156.4" y="47.2">P_VCCP_FB</text>
<text x="149.9" y="128.2">P_1.8_V5F</text>
</g>
<g font-size="1.9">
<text x="57.7" y="53.6">C2O</text>
<text x="229.5" y="53.6">C2O</text>
<text x="115.7" y="59.3">P2U</text>
<text x="177.9" y="59">P2U</text>
<text x="103.2" y="101.1">P2U</text>
<text x="174.2" y="97.5">P2U</text>
<text x="184.2" y="131.7">P2U</text>
<text x="157.7" y="137.3">P2U</text>
<text x="125.2" y="151">P2U</text>
<text x="243.3" y="188.2">System Power(+V1.8/+VCCP)</text>
<text x="239.6" y="192.2">A3</text>
<text x="244.3" y="192.3">CS</text>
<text x="250.8" y="192.2">1310A22527-0-MTRA03</text>
</g>
<g font-size="1.6" fill="#f00">
<text x="104.2" y="53.3">R525</text>
<text x="116.5" y="53.3">R526</text>
<text x="161.7" y="53.3">R528</text>
<text x="178.7" y="53.3">R527</text>
<text x="102.4" y="56">43.2K_1%</text>
<text x="115.4" y="56">30K_1%</text>
<text x="160.5" y="56">30K_1%</text>
<text x="176.9" y="56">12.1K_1%</text>
<text x="62.1" y="71.7">C556</text>
<text x="99.6" y="71.7">V1.8_PG</text>
<text x="173.6" y="70.4">R1272</text>
<text x="186.6" y="71.5">SLP_S3#_3R</text>
<text x="98.2" y="77.7">SLP_S4#_3R</text>
<text x="165.4" y="76.6">1</text>
<text x="167.8" y="75.8">C1373</text>
<text x="172.5" y="73.1">100K_5%</text>
<text x="72.7" y="79.9">C557</text>
<text x="78.3" y="80.1">C555</text>
<text x="115.3" y="82.7">R459</text>
<text x="124.7" y="82.7">0_5%_OPEN</text>
<text x="127.5" y="78.9">R461</text>
<text x="165.4" y="79.3">2</text>
<text x="167.1" y="80.3">0.022uF_16V</text>
<text x="222.1" y="80.2">C549</text>
<text x="84.7" y="85.4">C554</text>
<text x="90.1" y="89.6">8</text>
<text x="91.6" y="89.6">7 6 5</text>
<text x="115.3" y="84.7">0_5%</text>
<text x="151.2" y="84.8">U1015</text>
<text x="187.8" y="88">5</text>
<text x="189.4" y="88">6</text>
<text x="191" y="88">7</text>
<text x="192.5" y="88">8</text>
<text x="200.8" y="87.4">4.7uF_25V</text>
<text x="201" y="85.8">C550</text>
<text x="211.8" y="87.4">4.7uF_25V</text>
<text x="211.9" y="85.8">C551</text>
<text x="85.6" y="94">Q48</text>
<text x="174.5" y="93.5">VCCP_PG</text>
<text x="207.3" y="94.8">4.7uF_25V</text>
<text x="207.4" y="93.6">C553</text>
<text x="218.2" y="93.6">C548</text>
<text x="90.4" y="100.6">1 2</text>
<text x="93.5" y="100.6">3</text>
<text x="95" y="100.6">4</text>
<text x="101.9" y="98.5">0.1uF_16V</text>
<text x="104.9" y="96.9">C1370</text>
<text x="109.1" y="100.6">1</text>
<text x="111.3" y="100.6">2</text>
<text x="115.8" y="101">4.7_5%</text>
<text x="116.5" y="98.3">R457</text>
<text x="168.6" y="101">4.7_5%</text>
<text x="169.4" y="98.3">R465</text>
<text x="177.5" y="100.6">1</text>
<text x="178.7" y="98">C1374</text>
<text x="179.7" y="100.6">2</text>
<text x="187.6" y="99.1">4</text>
<text x="189.1" y="99.1">3</text>
<text x="190.7" y="99.1">2</text>
<text x="192.2" y="99.1">1</text>
<text x="194.8" y="96.9">Q50</text>
<text x="65.2" y="105.1">1</text>
<text x="66.5" y="104.3">L1019</text>
<text x="71.4" y="105.1">2</text>
<text x="175.2" y="102.1">0.1uF_16V</text>
<text x="203.6" y="107">PCMC063T_2R2MN</text>
<text x="206.6" y="105.1">1</text>
<text x="207.9" y="104.3">L1020</text>
<text x="212.8" y="105.1">2</text>
<text x="52.4" y="113.2">C1318</text>
<text x="60" y="111.4">1</text>
<text x="90.1" y="109.8">8</text>
<text x="91.6" y="109.8">7 6 5</text>
<text x="189.3" y="112.7" transform="rotate(-90 189.3 112.7)">G</text>
<text x="190.1" y="109" transform="rotate(-90 190.1 109)">5</text>
<text x="191.2" y="108.9" transform="rotate(-90 191.2 108.9)">6</text>
<text x="193.2" y="109" transform="rotate(-90 193.2 109)">7</text>
<text x="194.3" y="111.1" transform="rotate(-90 194.3 111.1)">D</text>
<text x="194.8" y="109" transform="rotate(-90 194.8 109)">8</text>
<text x="227.4" y="111.1">1</text>
<text x="229.1" y="112.5">C1375</text>
<text x="60" y="115.7">2</text>
<text x="73.3" y="114.3">R410</text>
<text x="96.1" y="116.2">Q1031</text>
<text x="190.1" y="118.1" transform="rotate(-90 190.1 118.1)">4</text>
<text x="191.6" y="118.1" transform="rotate(-90 191.6 118.1)">3</text>
<text x="193.2" y="118.1" transform="rotate(-90 193.2 118.1)">2</text>
<text x="194.3" y="116" transform="rotate(-90 194.3 116)">S</text>
<text x="194.8" y="118.1" transform="rotate(-90 194.8 118.1)">1</text>
<text x="205.3" y="114.2">R1245</text>
<text x="227.4" y="115.4">2</text>
<text x="73.3" y="120.9">C552</text>
<text x="90.4" y="120.8">1</text>
<text x="92" y="120.8">2 3</text>
<text x="95" y="120.8">4</text>
<text x="185.2" y="122.7">Q1030</text>
<text x="201.1" y="120.1">1</text>
<text x="201.1" y="122.8">2</text>
<text x="205.3" y="120.5">C1369</text>
<text x="168.8" y="130.6">10_5%</text>
<text x="169.4" y="127.9">R462</text>
<text x="134.1" y="137.8">R460</text>
<text x="149" y="137.8">R464</text>
<text x="160.7" y="132.5">1</text>
<text x="160.7" y="135.2">2</text>
<text x="162.5" y="135.1">1uF_10V</text>
<text x="162.8" y="132.4">C1371</text>
<text x="177.7" y="132.5">1 C1372</text>
<text x="177.7" y="135.2">2</text>
<text x="179.5" y="135.1">4.7uF_6.3V</text>
<text x="130.5" y="139.8">8.87K_1%</text>
<text x="149.2" y="139.8">12K_1%</text>
<text x="128.9" y="149.2">0_5%</text>
<text x="129" y="146.5">R463</text>
</g>
<g font-size="1.6" fill="#00f">
<text x="74.9" y="70.4">+VBATR</text>
<text x="197.6" y="76.6">+VBATR</text>
<text x="218.3" y="81.8">2200pF_50V_OPEN</text>
<text x="40.2" y="93.7">+V1.8</text>
<text x="218.1" y="94.8">0.1uF_25V_OPEN</text>
<text x="241.6" y="90.5">+VCCP</text>
<text x="194.6" y="98.3">SI7326DN</text>
<text x="62.2" y="107">PCMC063T_1R0MN</text>
<text x="131.7" y="105">TI_TPS51124RGER_QFN_24P</text>
<text x="177" y="113.8">+V5A</text>
<text x="37" y="115">330uF_2v_9mR_Panasonic</text>
<text x="72.1" y="116.2">10_5%</text>
<text x="96.3" y="117.6">FDS6676AS</text>
<text x="205.3" y="116">10_5%</text>
<text x="229.1" y="115.3">220uF_2v_15mR_Panasonic</text>
<text x="68.1" y="122.8">2200pF_50V</text>
<text x="205.3" y="122">2200pF_50V</text>
</g>
<g font-size="1.6">
<text x="69.6" y="127.6">EMI OPTION</text>
<text x="205.8" y="128.5">EMI OPTION</text>
<text x="238.7" y="184.8">TITLE</text>
<text x="239.2" y="190.4">SIZE</text>
<text x="243.7" y="190.4">CODE</text>
<text x="251.6" y="190.4">DOC. NUMBER</text>
<text x="266.6" y="190.4">REV</text>
<text x="191.3" y="193.9">CHANGE by</text>
<text x="205.4" y="194.1">Drawer_Name</text>
<text x="225.9" y="194.1">17-Mar-2009</text>
<text x="244.7" y="193.9">SHEET</text>
<text x="253.9" y="194.1">8</text>
<text x="258.2" y="193.9">OF</text>
<text x="263.3" y="194.1">54</text>
</g>
<g font-size="1.2" fill="#f00">
<text x="102.9" y="53.6">1</text>
<text x="108.4" y="53.6">2</text>
<text x="115.3" y="53.6">1</text>
<text x="120.9" y="53.6">2</text>
<text x="160.4" y="53.6">1</text>
<text x="165.9" y="53.6">2</text>
<text x="177.5" y="53.6">1</text>
<text x="183" y="53.6">2</text>
<text x="172.8" y="70.7">1</text>
<text x="178.4" y="70.7">2</text>
<text x="78.2" y="81.5">4.7uF_25V</text>
<text x="114.3" y="82.7">1</text>
<text x="126.2" y="80">1</text>
<text x="131.8" y="80">2</text>
<text x="84.5" y="86.6">4.7uF_25V</text>
<text x="114.3" y="88.3">2</text>
<text x="135.9" y="89.7" transform="rotate(-90 135.9 89.7)">VO2</text>
<text x="136.6" y="86.3" transform="rotate(-90 136.6 86.3)">6</text>
<text x="139.7" y="86.3" transform="rotate(-90 139.7 86.3)">5</text>
<text x="142.8" y="86.3" transform="rotate(-90 142.8 86.3)">4</text>
<text x="145.1" y="90" transform="rotate(-90 145.1 90)">GND</text>
<text x="145.9" y="86.3" transform="rotate(-90 145.9 86.3)">3</text>
<text x="149" y="86.3" transform="rotate(-90 149 86.3)">2</text>
<text x="151.5" y="89.7" transform="rotate(-90 151.5 89.7)">VO1</text>
<text x="152.1" y="86.3" transform="rotate(-90 152.1 86.3)">1</text>
<text x="89.2" y="92.6">D</text>
<text x="94.2" y="94.1">G</text>
<text x="128.2" y="95.8">8</text>
<text x="128.2" y="92.7">7</text>
<text x="130.1" y="93.2">PGOOD2</text>
<text x="139.1" y="90.4" transform="rotate(-90 139.1 90.4)">VFB2</text>
<text x="142.2" y="92.1" transform="rotate(-90 142.2 92.1)">TONSEL</text>
<text x="148.4" y="90.4" transform="rotate(-90 148.4 90.4)">VFB1</text>
<text x="151.5" y="93">PGOOD1</text>
<text x="153.7" y="91.7">GND</text>
<text x="157.7" y="95.8">23</text>
<text x="157.7" y="92.7">24</text>
<text x="157.7" y="91.1">25</text>
<text x="188.3" y="92.6">G</text>
<text x="193.4" y="91">D</text>
<text x="193.4" y="95.6">S</text>
<text x="89.3" y="97.2">S</text>
<text x="115.3" y="98.7">1</text>
<text x="120.9" y="98.7">2</text>
<text x="121.5" y="101.8">P_1.8_DH 10</text>
<text x="122.2" y="97.9">P_1.8_BST</text>
<text x="128.2" y="98.9">9</text>
<text x="130.1" y="96.4">EN2</text>
<text x="130.1" y="99.5">VBST2</text>
<text x="152.7" y="99.2">VBST1</text>
<text x="154.2" y="96.1">EN1</text>
<text x="157.7" y="98.9">22</text>
<text x="159.6" y="97.8">P_VCCP_BST</text>
<text x="161.8" y="101.8">P_VCCP_DH</text>
<text x="168.2" y="98.7">1</text>
<text x="173.7" y="98.7">2</text>
<text x="121.7" y="104.9">P_1.8_LL 11</text>
<text x="121.7" y="108">P_1.8_DL 12</text>
<text x="130.1" y="105.7">LL2</text>
<text x="130.1" y="102.6">DRVH2</text>
<text x="152.5" y="102.3">DRVH1</text>
<text x="154.4" y="105.4">LL1</text>
<text x="157.7" y="105.1">20</text>
<text x="157.7" y="102.1">21</text>
<text x="161.6" y="107.9">P_VCCP_DL</text>
<text x="161.7" y="104.7">P_VCCP_LL</text>
<text x="80.1" y="112.2">1</text>
<text x="89.2" y="112.7">D</text>
<text x="130.1" y="108.8">DRVL2</text>
<text x="135.9" y="113.8" transform="rotate(-90 135.9 113.8)">PGND2</text>
<text x="139.1" y="113.8" transform="rotate(-90 139.1 113.8)">TRIP2</text>
<text x="142.2" y="113.8" transform="rotate(-90 142.2 113.8)">V5FILT</text>
<text x="145.2" y="113.8" transform="rotate(-90 145.2 113.8)">V5IN</text>
<text x="148.4" y="113.8" transform="rotate(-90 148.4 113.8)">TRIP1</text>
<text x="151.5" y="113.8" transform="rotate(-90 151.5 113.8)">PGND1</text>
<text x="152.7" y="108.5">DRVL1</text>
<text x="157.7" y="108.2">19</text>
<text x="202.9" y="112.2">1</text>
<text x="80.1" y="117.7">2</text>
<text x="89.3" y="117.4">S</text>
<text x="94.2" y="114.3">G</text>
<text x="136.6" y="116.3" transform="rotate(-90 136.6 116.3)">13</text>
<text x="139.7" y="116.3" transform="rotate(-90 139.7 116.3)">14</text>
<text x="142.8" y="116.3" transform="rotate(-90 142.8 116.3)">15</text>
<text x="145.9" y="116.3" transform="rotate(-90 145.9 116.3)">16</text>
<text x="149" y="116.3" transform="rotate(-90 149 116.3)">17</text>
<text x="152.1" y="116.3" transform="rotate(-90 152.1 116.3)">18</text>
<text x="202.9" y="117.7">2</text>
<text x="168.2" y="128.2">1</text>
<text x="173.7" y="128.2">2</text>
<text x="139.1" y="134.8">1</text>
<text x="148.4" y="134.8">1</text>
<text x="139" y="141.1">2</text>
<text x="148.3" y="141.1">2</text>
<text x="127.7" y="146.8">1</text>
<text x="133.3" y="146.8">2</text>
</g>
<g font-size="1.2" fill="#00f">
<text x="123.3" y="61.4">51124GND</text>
<text x="151.2" y="61.4">51124GND</text>
<text x="108.9" y="70.9">14-</text>
<text x="181.2" y="69.6">5-,9-,10-,12-,13-,14-,32-,39-,41-,43-,46-</text>
<text x="62" y="73">0.1uF_25V_OPEN</text>
<text x="78.3" y="73">5-,7-,8-,9-,11-,13-,30-,39-,40-</text>
<text x="105.9" y="76.2">12-,32-</text>
<text x="66.1" y="81.7">2200pF_50V_OPEN</text>
<text x="200.9" y="79.2">5-,7-,8-,9-,11-,13-,30-,39-,40-</text>
<text x="83.1" y="95.8">SI7326DN</text>
<text x="169.8" y="92.7">14-</text>
<text x="244.5" y="93.2">10-,11-,15-,16-,17-,18-,19-,20-,21-,23-,24-,31-,34-,40-</text>
<text x="42.4" y="96.3">9-,10-,12-,13-,20-,23-,24-,26-,27-,40-</text>
<text x="158.1" y="116.3">7-,9-,10-,11-,12-,13-,30-,34-,38-,40-</text>
<text x="184.2" y="123.6">FDS6690AS</text>
<text x="135.7" y="154.6">51124GND</text>
</g>
<g font-size=".8" fill="#f00">
<text x="64.8" y="82.7">1</text>
<text x="71" y="82.7">1</text>
<text x="77.2" y="82.7">1</text>
<text x="83.4" y="82.7">1</text>
<text x="64.8" y="84.9">2</text>
<text x="71" y="84.9">2</text>
<text x="77.2" y="84.9">2</text>
<text x="83.4" y="84.9">2</text>
<text x="199.9" y="89">1</text>
<text x="206.2" y="89">1</text>
<text x="210.8" y="89">1</text>
<text x="217" y="89">1</text>
<text x="223.3" y="89">1</text>
<text x="199.9" y="91.1">2</text>
<text x="206.2" y="91.1">2</text>
<text x="210.8" y="91.1">2</text>
<text x="217" y="91.1">2</text>
<text x="223.3" y="91.1">2</text>
<text x="80.2" y="120">1</text>
<text x="80.2" y="122.1">2</text>
</g>
</svg>
